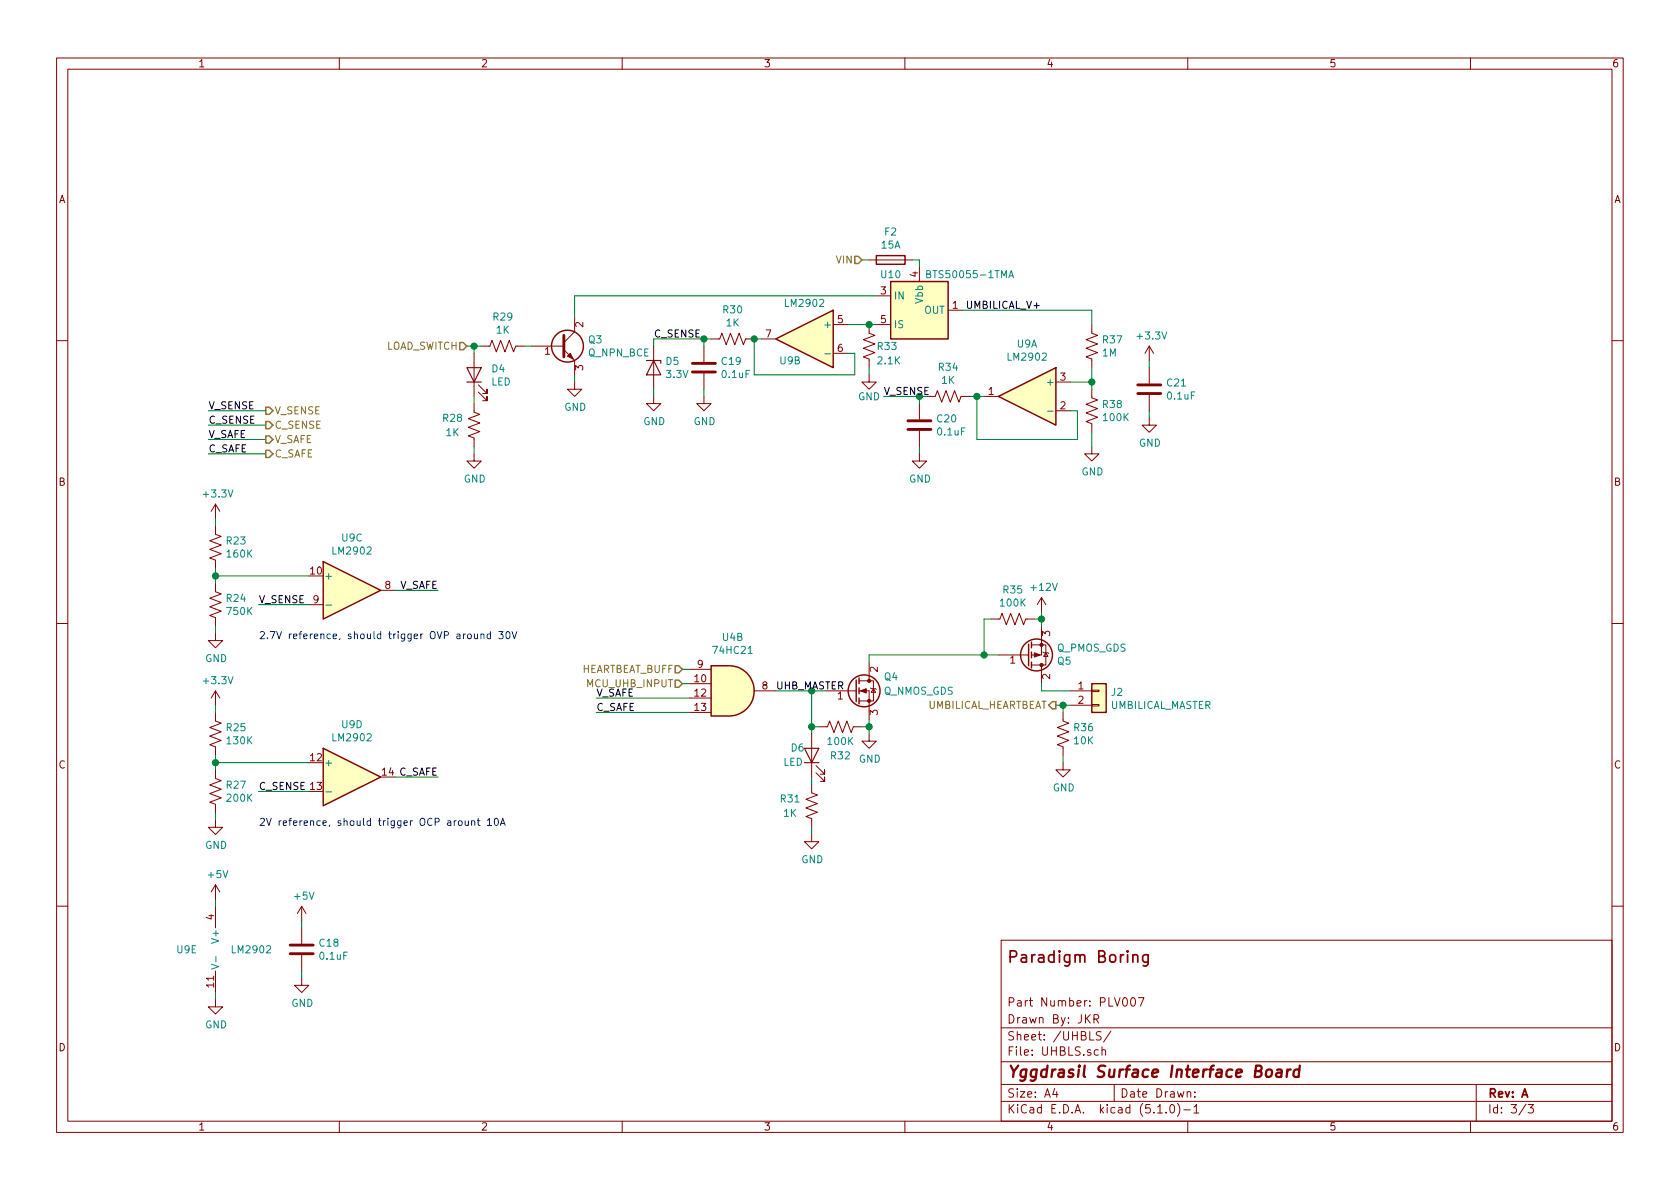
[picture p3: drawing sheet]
<svg xmlns="http://www.w3.org/2000/svg" width="297mm" height="210mm" viewBox="0 0 297 210" stroke-linecap="round" stroke-linejoin="round" font-family="sans-serif">
<g fill="none" stroke="#840000" stroke-width=".18">
<path d="M10 10.3h277v189.9h-277zM12 12.2h273v186.1h-273zM60 10.3v1.9M110 10.3v1.9M160 10.3v1.9M210 10.3v1.9M260 10.3v1.9M101.6 56.1v2.6l-1.9 1.9M125.7 59.9h1.6l.3-1 .8 2.1 .8-2.1 .7 2.1 .8-2.1 .7 2.1 .4-1.1h1.5M134.6 59.9h2.6M147.3 57.4h2.6M153.7 57.4v1.5l1 .4-2 .8 2 .7-2 .8 2 .8-2 .7 1 .4v1.5"/>
<path d="M153.7 46h7.6M154.9 52.3h2.6M154.9 57.4h2.6M162.6 47.2v2.6M167.6 54.9h2.6M193 57.4v1.5l1.1 .4-2.1 .8 2.1 .7-2.1 .8 2.1 .8-2.1 .7 1 .4v1.5M10 60.2h2M83.8 71.4v1.5l1 .4-2 .7 2 .8-2 .8 2 .7-2 .8 1 .4v1.5M83.8 62.5v7.6M84.6 69.3l1.5 1.6v-.8v.8h-.8M84.6 68.1l1.5 1.5v-.8v.8h-.8M85.1 61.2h1.5l.4-1 .8 2 .7-2 .8 2 .7-2 .8 2 .4-1h1.5"/>
<path d="M94 61.2h5.7M99.7 61.8l1.9 1.9v2.6M101.6 67.6v1.2h1.3l-1.3 1.3-1.3-1.3h1.3M115.6 70.1v1.3h1.2l-1.2 1.2-1.3-1.2h1.3M115.6 61.2v7.6M124.5 70.1v1.3h1.2l-1.2 1.2-1.3-1.2h1.3M124.5 61.2v2.8M124.5 66v2.8M147.3 62.5h2.6M153.7 66.3v1.3h1.2l-1.2 1.2-1.3-1.2h1.3M162.6 71.4v2.8M162.6 76.2v2.8"/>
<path d="M163.8 70.1h1.6l.3-1 .8 2 .8-2 .7 2 .8-2 .7 2 .4-1h1.5M174 70.1h2.5M186.7 72.6h2.5M186.7 67.6h2.5M193 68.8v1.6l1.1 .3-2.1 .8 2.1 .8-2.1 .7 2.1 .8-2.1 .7 1 .4v1.5M193 79v1.3h1.3l-1.3 1.2-1.2-1.2h1.2M203.2 73.9v1.3h1.3l-1.3 1.2-1.3-1.2h1.3M203.2 61.2l-.8 1.3M203.2 61.2v2.5M203.2 65v2.8M203.2 69.8v2.8M203.2 61.2l.8 1.3"/>
<path d="M285 60.2h2M38.1 93v1.5l1 .4-2 .7 2 .8-2 .7 2 .8-2 .8 1 .4v1.5M38.1 89.1v2.6M38.1 89.1l-.8 1.3M38.1 89.1l.8 1.3M83.8 80.3v1.2h1.3l-1.3 1.3-1.3-1.3h1.3M162.6 80.3v1.2h1.2l-1.2 1.3-1.3-1.3h1.3M10 110.3h2M38.1 103.1v1.5l1 .4-2 .8 2 .7-2 .8 2 .8-2 .7 1 .4v1.5M38.1 112v1.3h1.3l-1.3 1.2-1.3-1.2h1.3M54.6 106.9h2.5M67.3 104.4h2.5"/>
<path d="M121.9 118.4h3.8M153.7 117.1v3.3M175.3 109.5h1.5l.4-1 .7 2 .8-2 .8 2 .7-2 .8 2 .4-1h1.5M176.5 115.8h5.1M181.7 115.8h.2M182.4 114h2.5v3.6h-.8M182.4 117.6h1.7M184.1 110.7v5.1h-1.7M184.1 105.7v2.5M184.1 117.6v3.3M184.1 105.7l-.7 1.2M184.1 105.7l.8 1.2"/>
<path d="M184.4 115.3l.1 .1h.8l.1 .2M184.9 115.4l.4 .7h-.8zM285 110.3h2M38.1 126v1.5l1 .4-2 .7 2 .8-2 .8 2 .7-2 .8 1 .4v1.5M38.1 136.1v1.6l1 .3-2 .8 2 .8-2 .7 2 .8-2 .8 1 .3v1.6M38.1 122.2v2.5M38.1 122.2l-.8 1.2M38.1 122.2l.8 1.2M121.9 120.9h3.8M121.9 123.4h3.8M121.9 126h3.8M133.3 122.2h3.9"/>
<path d="M143.5 138.7v1.5l1 .4-2 .7 2 .8-2 .8 2 .7-2 .8 1 .4v1.5M143.5 129.8v7.6M144.3 136.6l1.5 1.6v-.8v.8h-.8M144.3 135.4l1.5 1.5v-.8v.8h-.8M144.8 128.5h1.5l.4-1 .7 2 .8-2 .8 2 .7-2 .8 2 .4-1h1.5M146 122.2h5.1M151.2 122.2h.2M151.9 122.2h1.8v5M151.9 120.4h1.8M153.7 120.4h.7v3.5h-2.5M153.7 129.8v1.3h1.2l-1.2 1.2-1.3-1.2h1.3M153.9 121.7l.2 .1h.7l.1 .1"/>
<path d="M154.4 121.8l.4 .6h-.7zM188 126v1.5l1 .4-2.1 .7 2.1 .8-2.1 .8 2.1 .7-2.1 .8 1.1 .4v1.5M188 134.9v1.2h1.2l-1.2 1.3-1.3-1.3h1.3M189.2 122.2h3.8M189.2 124.7h3.8M193 124.6h1.3v.2h-1.3zM193 122h1.3v.3h-1.3zM38.1 145v1.3h1.3l-1.3 1.3-1.3-1.3h1.3M38.1 156.5v2.5M38.1 156.5l-.8 1.2M38.1 156.5l.8 1.2M143.5 147.6v1.2h1.3l-1.3 1.3-1.3-1.3h1.3"/>
<path d="M10 160.2h2M38.1 176.8v1.2h1.3l-1.3 1.3-1.3-1.3h1.3M38.1 160.3v3.8M38.1 171.7v3.8M53.3 173v1.2h1.3l-1.3 1.3-1.2-1.3h1.2M53.3 160.3v2.5M53.3 164.1v2.8M53.3 168.9v2.8M53.3 160.3l-.7 1.2M53.3 160.3l.8 1.2M177 166.3h108v32h-108zM198.7 176.5l.1-.1a.8 .8 0 0 1 .6 .8 .8 .8 0 0 1-.6 .7 1 1 0 0 1-.1-1.4z"/>
<path d="M200.1 176.6l.2-.2a.81 .81 0 0 1 .5 .6 .81 .81 0 0 1-.2 .8l-.2 .1a.79 .79 0 0 1-.3-1.3zM201.3 176.4h1l-.7 1.5M285 160.2h2M60 198.3v1.9M110 198.3v1.9M160 198.3v1.9M177 194.8h108M177 191.8h108M177 187.8h108M177 181.8h108M186.5 192.5l-.4 1h1M186.8 193v1"/>
<path d="M193.4 180.2l.7-.1 .2-.2-.2-.4-.7-.1v1.5M193.8 180.2l.5 .7M194.2 185.7l-.4-.1-.3 .3v.6l.3 .1 .4-.1M194.7 182.5l-.6-.1-.3 .3 .1 .3 .7 .3 .1 .2-.1 .3a.62 .62 0 0 1-.8 0M194.8 185.7l.2-.1 .4 .1 .1 .9M194.8 185.1v1.5M196.4 182.3l-1.3 2M197 191.8v3M204.7 196.8h.8M206.2 196.7v.1M207 195.4l.3-.1a.94 .94 0 0 1 0 1.5 .82 .82 0 0 1-.3-1.4zM208.2 195.1a1.71 1.71 0 0 1 0 2.3"/>
<path d="M209.3 196.3h1.2M209.9 193.2l.2-.2 .4 .1v.9M210 198.3v1.9M211.1 195.8l.4-.5v1.5M211.1 196.8h.9M211.3 193.9v.1M211.3 193.1v.1M260 198.3v1.9M261 191.8v6.5M269.8 195.2l-1.2 2M270.2 195.3h.9l-.5 .6 .4 .1v.7l-.2 .1-.6-.1"/>
</g>
<path d="M224 189.3a.53 .53 0 0 1 .5-.2 .53 .53 0 0 1 .4 .4l-.1 .6a.54 .54 0 0 1-.5 .4 .54 .54 0 0 1-.5-.4zM225.8 189.2h.8l-.1 1.2M226.6 189.6l-.6 .1a.4 .4 0 0 0-.4 .3 .4 .4 0 0 0 .3 .4l.6-.1M227.6 189.1l-.1 1.3M228.2 189.1a.55 .55 0 0 0-.6 .4M229.7 189.2a.68 .68 0 0 0-.9 .3l-.1 .6 .1 .2 .2 .1 .6-.1M229.8 188.4l-.2 2" fill="none" stroke="#840000" stroke-width=".41"/>
<path d="M200.3 169a.52 .52 0 0 1 .9 .1v1M200.3 168.8v1.3M203 168.8v1.7a.56 .56 0 0 1-.9 .2M203 168.9a.68 .68 0 0 0-.9 .1l-.1 .2 .1 .8 .3 .1 .6-.1" fill="none" stroke="#840000" stroke-width=".3"/>
<g fill="#ffffc2" stroke="#ffffc2" stroke-width=".18">
<path d="M157.5 49.8h10.1v10.1h-10.1z"/>
<path d="M193 120.9h2.6v5.1h-2.6z"/>
<path d="M128.9 117.7a4.4 4.4 0 0 1 4.4 4.5 4.4 4.4 0 0 1-4.4 4.4z"/>
<path d="M125.7 117.7h3.2v8.9h-3.2z"/>
<path d="M176.5 70.1l10.2-5.1v10.2z"/>
<path d="M137.2 59.9l10.1-5v10.1z"/>
<path d="M57.1 99.3l10.2 5.1-10.2 5.1z"/>
<path d="M57.1 132.3l10.2 5.1-10.2 5.1z"/>
</g>
<g fill="none" stroke="#840000" stroke-width=".25">
<path d="M137.2 59.9l10.1-5v10.1zM154.9 45.2h5.1v1.5h-5.1zM157.5 49.8h10.1v10.1h-10.1zM176.5 70.1l10.2-5.1v10.2zM57.1 99.3l10.2 5.1-10.2 5.1zM125.7 117.7h3.2a4.4 4.4 0 0 1 4.4 4.5 4.4 4.4 0 0 1-4.4 4.4h-3.2zM151.9 119.9v1M181.9 113.9v3.8M182.4 113.5v1M182.4 115.3v1M182.4 117.1v1M57.1 132.3l10.2 5.1-10.2 5.1z"/>
<path d="M151.4 120.3v3.8M151.9 121.7v1M151.9 123.4v1.1M193 120.9h2.6v5.1h-2.6z"/>
<circle cx="100.3" cy="61.2" r="2.82"/>
<circle cx="183.3" cy="115.8" r="2.82"/>
<circle cx="152.8" cy="122.2" r="2.82"/>
</g>
<path d="M163.9 48.5l.5-.1 .1-.2-.1-.2-.5-.2v1.3h.4l.2-.1 .1-.3-.3-.2M178.4 49.1l.4-1.3 .4 1.3M178.5 48.8h.6M145.8 62.6h1M185.2 72.7h1M57.6 107h1M57.6 140h1M37.4 170.5l1.3 .4-1.3 .5M38.2 169.1v1" fill="none" stroke="#008484" stroke-width=".18"/>
<path d="M99.7 59.3v3.8M122.4 65.8h4.1M122.4 64.3h4.1M160.5 75.9h4.1M160.5 74.4h4.1M201.2 69.6h4M201.2 68.1h4M51.3 168.7h4.1M51.3 167.1h4.1" fill="none" stroke="#840000" stroke-width=".51"/>
<g fill="#840000" stroke="#840000" stroke-width=".18">
<path d="M100.3 63l.5-.5 .5 1z"/>
<path d="M182.9 115.4l1 .4-1 .4z"/>
<path d="M152.1 122.2l1.1-.4v.7z"/>
<circle cx="184.1" cy="114" r=".28"/>
<circle cx="184.1" cy="117.6" r=".28"/>
<circle cx="153.7" cy="123.9" r=".28"/>
<circle cx="153.7" cy="120.4" r=".28"/>
</g>
<g fill="none" stroke="#008400" stroke-width=".18">
<path d="M124.5 59.9v1.3M125.7 59.9h-10.1v1.3M134.6 59.9h-1.3v6.4h17.8v-3.8h-1.2M149.9 57.4h5M152.4 46h1.3M154.9 52.3h-53.3v3.8M161.3 46h1.3v1.2M170.2 54.9h22.8v2.5M36.8 72.6h10.2M36.8 77.7h10.2M36.8 75.2h10.2M82.5 61.2h2.6"/>
<path d="M83.8 61.2v1.3M83.8 70.1v1.3M83.8 79v1.3M92.7 61.2h1.3M101.6 66.3v1.3M115.6 68.8v1.3M124.5 68.8v1.3M153.7 65v1.3M156.2 70.1h6.4v1.3M162.6 79v1.3M171.4 70.1h2.6M172.7 70.1v7.6h17.8v-5.1h-1.3"/>
<path d="M189.2 67.6h3.8M193 65v3.8M193 76.4v2.6M203.2 63.7v1.3M203.2 72.6v1.3M36.8 80.3h10.2M38.1 91.7v1.3M38.1 100.6v2.5M38.1 110.7v1.3M38.1 101.8h16.5M45.7 106.9h8.9M69.8 104.4h7.7"/>
<path d="M120.6 118.4h1.3M175.3 109.5h-1.3v6.3M176.5 115.8h-22.8v1.3M182.9 109.5h1.2M184.1 108.2v2.5M38.1 124.7v1.3M38.1 133.6v2.5M38.1 134.9h16.5M45.7 139.9h8.9M69.8 137.4h7.7M105.4 123.4h16.5M105.4 126h16.5"/>
<path d="M120.6 120.9h1.3M137.2 122.2h6.3v7.6M143.5 128.5h1.3M143.5 137.4v1.3M152.4 128.5h1.3M153.7 127.2v2.6M184.1 120.9v1.3h5.1M186.7 124.7h2.5M188 124.7v1.3M188 133.6v1.3M38.1 143.8v1.2M38.1 159v1.3"/>
<path d="M143.5 146.3v1.3M38.1 175.5v1.3M53.3 162.8v1.3M53.3 171.7v1.3"/>
</g>
<g fill="#008400" stroke="#008400" stroke-width=".25">
<circle cx="153.7" cy="57.4" r=".51"/>
<circle cx="188" cy="124.7" r=".51"/>
<circle cx="83.8" cy="61.2" r=".51"/>
<circle cx="193" cy="67.6" r=".51"/>
<circle cx="184.2" cy="109.5" r=".51"/>
<circle cx="174" cy="115.8" r=".51"/>
<circle cx="153.7" cy="128.5" r=".51"/>
<circle cx="172.7" cy="70.1" r=".51"/>
<circle cx="124.5" cy="59.9" r=".51"/>
<circle cx="133.4" cy="59.9" r=".51"/>
<circle cx="38.1" cy="101.8" r=".51"/>
<circle cx="143.5" cy="128.5" r=".51"/>
<circle cx="38.1" cy="134.9" r=".51"/>
</g>
<path d="M82.5 65h2.6l-1.3 2.6zM82.5 67.6h2.6M114.3 63.7h2.5v.6M115.6 63.7l1.2 2.6h-2.5zM142.2 132.3h2.6l-1.3 2.6zM142.2 134.9h2.6" fill="none" stroke="#840000" stroke-width=".2"/>
<path d="M151.1 45.3h.7l.6 .7-.6 .6h-.7zM47 72h.6l.7 .6-.7 .7h-.6zM47 74.5h.6l.7 .7-.7 .6h-.6zM47 79.6h.6l.7 .7-.7 .6h-.6zM47 77.1h.6l.7 .6-.7 .7h-.6zM81.3 60.6h.6l.6 .6-.6 .6h-.6zM119.4 117.7h.6l.6 .7-.6 .6h-.6zM119.4 120.3h.6l.6 .6-.6 .6h-.6zM186.1 124.1h.6v1.2h-.6l-.7-.6z" fill="none" stroke="#848400" stroke-width=".25"/>
<g fill="none" stroke="#0000c2" stroke-width=".18">
<path d="M83.9 112.1v.8h.4l.1-.1M84.4 112.1v.8M85 112.2l.2-.1 .3 .1 .1 .7M85 112.1v.8M86.7 112.2l-.3-.1-.3 .2 .1 .6h.5M86.7 111.7v1.2M88.2 111.7h.8l-.5 .5 .4 .1-.1 .6h-.4l-.2-.1M89.6 111.8l.1-.1a.67 .67 0 0 1 .5 .6 .67 .67 0 0 1-.5 .6l-.1-.1-.1-.3zM90.5 111.7l.5 1.2 .4-1.2M81.2 145.2l.3-.1 .2 .3-.1 .5-.3 .1-.2-.2zM82.2 145.1l.1 .8 .3 .1 .2-.2M82.8 145.1v.9"/>
<path d="M83.4 145.3l.2-.2 .3 .1v.8M83.4 145.1v.9M84.4 145.1h.5M84.6 144.7v1.1l.3 .2M86.2 145.1l.3-.4v1.3M86.2 146h.7M87.5 144.8l.2-.1a.67 .67 0 0 1 .4 .6 .67 .67 0 0 1-.4 .7l-.2-.2-.1-.3zM88.5 146l.4-1.3 .4 1.3M88.6 145.6h.6"/>
</g>
<g font-size="2.8" fill="#840000">
<text x="178" y="170.3">Paradigm Boring</text>
<text x="178" y="190.5">Yggdrasil Surface Interface Board</text>
</g>
<g font-size="2.1" fill="#840000">
<text x="178" y="178">Part Number: PLV007</text>
<text x="178" y="184">Sheet: /UHBLS/</text>
<text x="178" y="181">Drawn By: JKR</text>
<text x="178" y="186.7">File: UHBLS.sch</text>
<text x="178" y="196.9">KiCad E.D.A. kicad (5.1.0)-1</text>
<text x="178" y="194.1">Size: A4</text>
<text x="198" y="194.1">Date Drawn:</text>
<text x="263" y="194.1">Rev: A</text>
<text x="263" y="196.9">Id: 3/3</text>
</g>
<g font-size="1.8" fill="#840000">
<text x="35" y="11.9">1</text>
<text x="85" y="11.9">2</text>
<text x="135" y="11.9">3</text>
<text x="185" y="11.9">4</text>
<text x="235" y="11.9">5</text>
<text x="285" y="11.9">6</text>
<text x="10.4" y="35.9">A</text>
<text x="285.4" y="35.9">A</text>
<text x="155.7" y="52.1">3</text>
<text x="162.3" y="49" transform="rotate(-90 162.3 49)">4</text>
<text x="103.1" y="57.9" transform="rotate(-90 103.1 57.9)">2</text>
<text x="135.4" y="59.7">7</text>
<text x="148.1" y="57.1">5</text>
<text x="155.7" y="57.1">5</text>
<text x="168.4" y="54.6">1</text>
<text x="96.3" y="62.7">1</text>
<text x="103.1" y="65.5" transform="rotate(-90 103.1 65.5)">3</text>
<text x="148.1" y="62.2">6</text>
<text x="174.8" y="69.8">1</text>
<text x="187.5" y="67.3">3</text>
<text x="187.5" y="72.4">2</text>
<text x="10.4" y="85.9">B</text>
<text x="285.4" y="85.9">B</text>
<text x="54.9" y="101.6">10</text>
<text x="55.4" y="106.7">9</text>
<text x="68.1" y="104.1">8</text>
<text x="185.7" y="112.5" transform="rotate(-90 185.7 112.5)">3</text>
<text x="123.3" y="118.1">9</text>
<text x="155.2" y="118.8" transform="rotate(-90 155.2 118.8)">2</text>
<text x="178.6" y="117.3">1</text>
<text x="122.9" y="120.6">10</text>
<text x="122.9" y="123.2">12</text>
<text x="122.9" y="125.7">13</text>
<text x="134.8" y="121.9">8</text>
<text x="148.1" y="123.7">1</text>
<text x="185.7" y="120.1" transform="rotate(-90 185.7 120.1)">2</text>
<text x="190.7" y="121.9">1</text>
<text x="190.7" y="124.5">2</text>
<text x="155.2" y="126.5" transform="rotate(-90 155.2 126.5)">3</text>
<text x="10.4" y="135.9">C</text>
<text x="54.9" y="134.6">12</text>
<text x="285.4" y="135.9">C</text>
<text x="37.8" y="162.7" transform="rotate(-90 37.8 162.7)">4</text>
<text x="37.8" y="174.6" transform="rotate(-90 37.8 174.6)">11</text>
<text x="10.4" y="185.9">D</text>
<text x="285.4" y="185.9">D</text>
<text x="35" y="199.9">1</text>
<text x="85" y="199.9">2</text>
<text x="135" y="199.9">3</text>
<text x="185" y="199.9">4</text>
<text x="235" y="199.9">5</text>
<text x="285" y="199.9">6</text>
</g>
<g font-size="1.8" fill="#008484">
<text x="156.5" y="41.7">F2</text>
<text x="155.9" y="44">15A</text>
<text x="155.9" y="49.2">U10</text>
<text x="158" y="53">IN</text>
<text x="163.2" y="53.6" transform="rotate(-90 163.2 53.6)">Vbb</text>
<text x="164.5" y="49.2">BTS50055-1TMA</text>
<text x="87.3" y="56.7">R29</text>
<text x="87.8" y="59">1K</text>
<text x="127.9" y="55.4">R30</text>
<text x="128.4" y="57.7">1K</text>
<text x="139" y="54.3">LM2902</text>
<text x="146.2" y="58">+</text>
<text x="158" y="58">IS</text>
<text x="163.4" y="55.5">OUT</text>
<text x="87" y="65.9">D4</text>
<text x="104" y="63">Q_NPN_BCE</text>
<text x="104.1" y="60.7">Q3</text>
<text x="117.8" y="64.5">D5</text>
<text x="127.7" y="64.5">C19</text>
<text x="137.9" y="64.4">U9B</text>
<text x="155.2" y="61.9">R33</text>
<text x="155.3" y="64.4">2.1K</text>
<text x="166" y="65.6">R34</text>
<text x="178.4" y="63.8">LM2902</text>
<text x="179.8" y="61.5">U9A</text>
<text x="194.9" y="63">1M</text>
<text x="195" y="60.7">R37</text>
<text x="201.2" y="60">+3.3V</text>
<text x="86.8" y="68.2">LED</text>
<text x="117.9" y="66.8">3.3V</text>
<text x="127.8" y="66.8">0.1uF</text>
<text x="151.7" y="70.8">GND</text>
<text x="166.5" y="67.9">1K</text>
<text x="185.5" y="68.2">+</text>
<text x="206.4" y="68.3">C21</text>
<text x="206.5" y="70.7">0.1uF</text>
<text x="78.4" y="74.6">R28</text>
<text x="78.9" y="77.1">1K</text>
<text x="99.8" y="72.6">GND</text>
<text x="113.7" y="75.2">GND</text>
<text x="122.6" y="75.2">GND</text>
<text x="165.8" y="74.7">C20</text>
<text x="165.9" y="77">0.1uF</text>
<text x="195" y="72.2">R38</text>
<text x="195.2" y="74.5">100K</text>
<text x="201.4" y="79">GND</text>
<text x="36.1" y="88">+3.3V</text>
<text x="82" y="85.3">GND</text>
<text x="160.7" y="85.3">GND</text>
<text x="191.2" y="84.1">GND</text>
<text x="60.5" y="95.8">U9C</text>
<text x="40.1" y="96.3">R23</text>
<text x="40.2" y="98.6">160K</text>
<text x="59" y="98.1">LM2902</text>
<text x="40.1" y="106.4">R24</text>
<text x="57.3" y="102.5">+</text>
<text x="177" y="107.3">100K</text>
<text x="177.4" y="104.9">R35</text>
<text x="182.4" y="104.5">+12V</text>
<text x="40.2" y="108.8">750K</text>
<text x="127.8" y="113.3">U4B</text>
<text x="36.3" y="117.1">GND</text>
<text x="126.3" y="115.6">74HC21</text>
<text x="186.8" y="115.2">Q_PMOS_GDS</text>
<text x="187" y="117.5">Q5</text>
<text x="36.1" y="121">+3.3V</text>
<text x="156.2" y="122.9">Q_NMOS_GDS</text>
<text x="156.4" y="120.3">Q4</text>
<text x="196.2" y="125.4">UMBILICAL_MASTER</text>
<text x="196.5" y="123.1">J2</text>
<text x="40.1" y="129.3">R25</text>
<text x="40.2" y="131.6">130K</text>
<text x="59" y="131.1">LM2902</text>
<text x="60.5" y="128.8">U9D</text>
<text x="146.5" y="131.7">100K</text>
<text x="190" y="129.3">R36</text>
<text x="190" y="131.6">10K</text>
<text x="57.3" y="135.5">+</text>
<text x="138.5" y="135.4">LED</text>
<text x="139.9" y="132.9">D6</text>
<text x="147" y="134.3">R32</text>
<text x="151.8" y="134.9">GND</text>
<text x="40.1" y="139.5">R27</text>
<text x="40.2" y="141.8">200K</text>
<text x="138.1" y="141.9">R31</text>
<text x="186.1" y="139.9">GND</text>
<text x="138.6" y="144.4">1K</text>
<text x="36.3" y="150.1">GND</text>
<text x="36.9" y="155.3">+5V</text>
<text x="141.7" y="152.6">GND</text>
<text x="52.1" y="159.1">+5V</text>
<text x="38.7" y="166.4" transform="rotate(-90 38.7 166.4)">V+</text>
<text x="56.5" y="167.4">C18</text>
<text x="31.3" y="168.6">U9E</text>
<text x="41.2" y="168.6">LM2902</text>
<text x="56.6" y="169.7">0.1uF</text>
<text x="51.5" y="178">GND</text>
<text x="36.3" y="181.9">GND</text>
</g>
<g font-size="1.8" fill="#848400">
<text x="147.9" y="46.6">VIN</text>
<text x="68" y="61.8">LOAD_SWITCH</text>
<text x="48.5" y="73.3">V_SENSE</text>
<text x="48.5" y="75.8">C_SENSE</text>
<text x="48.5" y="80.9">C_SAFE</text>
<text x="48.5" y="78.4">V_SAFE</text>
<text x="102.5" y="119">HEARTBEAT_BUFF</text>
<text x="104" y="121.5">MCU_UHB_INPUT</text>
<text x="105.4" y="123.2">V_SAFE</text>
<text x="163.6" y="125.3">UMBILICAL_HEARTBEAT</text>
</g>
<g font-size="1.8">
<text x="115.6" y="59.7">C_SENSE</text>
<text x="171.2" y="54.6">UMBILICAL_V+</text>
<text x="156.2" y="69.8">V_SENSE</text>
<text x="36.8" y="72.4">V_SENSE</text>
<text x="36.8" y="74.9">C_SENSE</text>
<text x="36.8" y="77.5">V_SAFE</text>
<text x="36.8" y="80">C_SAFE</text>
<text x="45.7" y="106.7">V_SENSE</text>
<text x="70.6" y="104.1">V_SAFE</text>
<text x="105.4" y="125.7">C_SAFE</text>
<text x="137.2" y="121.9">UHB_MASTER</text>
<text x="67.6" y="137.2">14 C_SAFE</text>
<text x="45.7" y="139.7">C_SENSE 13</text>
</g>
<g font-size="1.8" fill="#0000c2">
<text x="45.7" y="113">2.7V reference, should trigger OVP around 30V</text>
<text x="45.7" y="146">2V reference, should trigger OCP arount 10A</text>
</g>
</svg>
